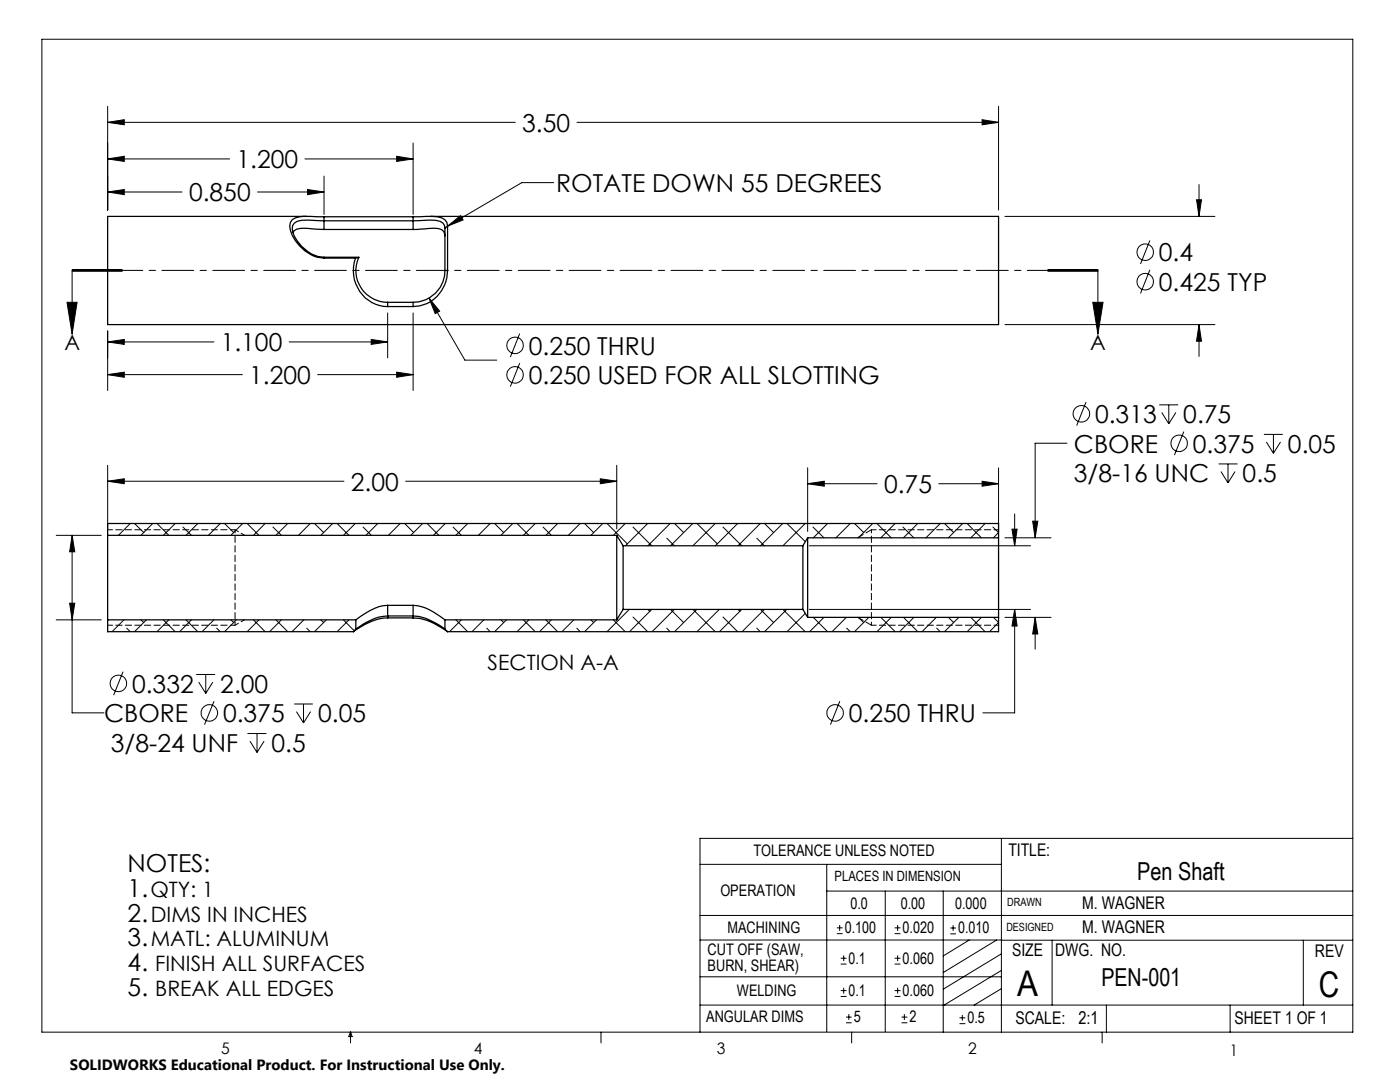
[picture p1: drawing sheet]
<svg xmlns="http://www.w3.org/2000/svg" width="279mm" height="216mm" viewBox="0 0 279 216" stroke-linecap="round" stroke-linejoin="round" font-family="sans-serif">
<g fill="none" stroke="#000" stroke-width=".2">
<path d="M8.4 7.8h261.6v198.2h-261.6zM21.5 24.4l3.3-.5v1zM21.5 38.3l3.3-.5v1zM21.5 31.7l3.3-.5v1zM21.5 21.2v20.7M21.5 24.4h81.3M21.5 38.3h14.8M21.5 31.7h24.3M51.4 38.3h13.3M60.9 31.7h21.5M61.4 37.8l3.3 .5-3.3 .5zM64.7 35.1v7.7"/>
<path d="M79.2 31.2l3.2 .5-3.2 .5zM82.4 28.5v14.3M110.5 36.4h-6.4l-14.8 8.7M115.1 24.4h84.2M196 23.9l3.3 .5-3.3 .5zM199.3 21.2v20.7M238.8 39.9h1l-.5 3.3zM239.3 36.8v6.4M14.4 54v12.7M14.4 54.1h10zM14.4 54h10M14.4 53.8h10"/>
<path d="M85.6 59.5l2.1 2.6-.8 .5zM85.6 59.5l7.2 12.4h6.3M89.3 45.1l2.6-2.1 .5 .9zM200.6 43.2h41.9M209.1 54h10M209.1 53.8h10M209.1 54.1h10M219.1 54v12.7M229.5 48l-1.9 4.7M229.5 53.8l-1.9 4.8M13.4 60.3h2l-1 6.4zM21.5 68.2l3.3-.5v1z"/>
<path d="M21.5 74.8l3.3-.5v1zM21.5 66v11.9M21.5 68.2h21.2M21.5 74.8h26.9M57.7 68.2h19.7M63.4 74.8h19M74.1 67.7l3.3 .5-3.3 .5zM77.4 62.4v9M79.2 74.3l3.2 .5-3.2 .5zM82.4 62.4v15.5M103.7 66.6l-1.9 4.7M103.7 72.5l-1.9 4.7"/>
<path d="M200.6 64.8h41.9M218.1 60.3h2l-1 6.4zM239.3 64.8l.5 3.3h-1zM239.3 64.8v6.3M21.5 96l3.3-.5v1zM21.5 92.9v12.7M21.5 96h47.2M81 96h42.1M119.8 95.5l3.3 .5-3.3 .5zM123.1 92.9v12.7M161.2 96.5l3.3-.5v1zM161.2 93.3v12.7"/>
<path d="M161.2 96.5h13.8M187.4 96.5h11.9M196 96l3.3 .5-3.3 .5zM199.3 93.3v12.7M212.9 88.4h-6.3v18.9M216.7 80.2l-1.8 4.7M231.4 80.8h3.7M231.8 82.3l1.5 2.3M233.3 80.8v3.8M234.7 82.3l-1.4 2.3M236.3 86.1l-1.9 4.7M243.2 92.6h3.8"/>
<path d="M243.7 94.1l1.4 2.2M245.1 92.6v3.7M246.5 94.1l-1.4 2.2M252.2 86.7h3.8M252.7 88.2l1.4 2.3M254.1 86.7v3.8M255.6 88.2l-1.5 2.3M11.2 106.8h9M14.4 106.8l.5 3.3h-1zM14.4 106.8v35.4h6.3M21.5 104.5h.1M26 104.5l-2.4 2.3"/>
<path d="M26.8 104.5l1.9 1.8M30.5 104.5l-2.4 2.3M31.3 104.5l2.4 2.3M35 104.5l-2.4 2.3M36.5 105.2l1.7 1.6M39.5 104.5l-2.4 2.3M44 104.5l-2.4 2.3M44.8 104.5l1.8 1.8M48.4 104.5l-2.3 2.3M49.3 104.5l2.4 2.3M52.9 104.5l-2.3 2.3M54.5 105.2l1.7 1.6"/>
<path d="M57.4 104.5l-2.3 2.3M61.9 104.5l-2.4 2.3M62.8 104.5l1.8 1.8M66.4 104.5l-2.4 2.3M67.3 104.5l2.3 2.3M70.9 104.5l-2.4 2.3M72.5 105.2l1.6 1.6M75.4 104.5l-2.4 2.3M79.9 104.5l-2.4 2.3M80.8 104.5l1.8 1.8M84.3 104.5l-2.3 2.3M85.2 104.5l2.4 2.3"/>
<path d="M88.9 104.5l-2.4 2.3M90.4 105.2l1.7 1.6M93.3 104.5l-2.3 2.3M97.8 104.5l-2.3 2.3M98.7 104.5l1.8 1.8M102.3 104.5l-2.3 2.3M103.2 104.5l2.4 2.3M106.8 104.5l-2.3 2.3M108.4 105.2l1.6 1.6M111.3 104.5l-2.4 2.3M115.8 104.5l-2.4 2.3M116.7 104.5l1.8 1.8"/>
<path d="M120.3 104.5l-2.4 2.3M121.1 104.5l4.1 4M124.8 104.5l-2.4 2.3M126.3 105.2l3.8 3.7M129.3 104.5l-4.5 4.4M133.1 107.4l1.5 1.5M133.7 104.5l-4.4 4.4M134.6 104.5l1.8 1.8M138.3 104.5l-4.5 4.4M139.1 104.5l4.1 4M142.7 104.5l-4.4 4.4M144.3 105.2l3.7 3.7"/>
<path d="M147.2 104.5l-4.4 4.4M151 107.4l1.5 1.5M151.7 104.5l-4.4 4.4M152.6 104.5l1.8 1.8M156.2 104.5l-4.4 4.4M157.1 104.5l3.6 3.6M160.7 104.5l-4.5 4.4M161.5 108.9h44.2M162.2 105.2l2.2 2.1M165.2 104.5l-2.9 2.8M169.7 104.5l-2.9 2.8M170.5 104.5l1.9 1.8"/>
<path d="M174.2 104.5l-2.9 2.8M175 104.5l2.9 2.8M178.6 104.5l-2.8 2.8M180.2 105.2l2.2 2.1M183.2 104.5l-2.9 2.8M187.6 104.5l-2.8 2.8M188.5 104.5l1.8 1.8M192.1 104.5l-2.8 2.8M193 104.5l2.9 2.8M196.6 104.5l-2.9 2.8M198.2 105.2l1.1 1.1-1 1M200.6 107.3h9.2"/>
<path d="M202 105.6h1l-.5 3.3zM202.5 102.6v6.3M206.1 104h1l-.5 3.3zM11.2 123.7h9M13.9 120.4h1l-.5 3.3zM21.5 126h.1M24.6 134l-1.9 4.7M24.7 123.7l-2.3 2.3M25.3 125.3l.7 .7M28.1 123.7l.6 .5M29.2 123.7l-2.4 2.3M32.6 123.7l2.4 2.3"/>
<path d="M33.7 123.7l-2.4 2.3M37.1 123.7l2.4 2.3M38.2 123.7l-2.4 2.3M39.2 134.6h3.7M39.7 136.1l1.4 2.3M41.1 134.6v3.8M42.5 136.1l-1.4 2.3M42.7 123.7l-2.4 2.3M42.7 139.9l-1.9 4.7M43.3 125.3l.7 .7M46.1 123.7l.5 .5M47.2 123.7l-2.4 2.3"/>
<path d="M50.6 123.7l2.3 2.3M51.7 123.7l-2.4 2.3M55.1 123.7l2.3 2.3M56.2 123.7l-2.4 2.3M60.6 123.7l-2.3 2.3M61.2 125.3l.7 .7M64 123.7l.6 .5M65.1 123.7l-2.3 2.3M68.5 123.7l2.2 2.1M69.6 123.7l-2.3 2.3M91 123.7l2.3 2.3M92.1 123.7l-2.4 2.3"/>
<path d="M96.6 123.7l-2.4 2.3M97.2 125.3l.6 .7M100 123.7l.5 .5M101.1 123.7l-2.4 2.3M104.5 123.7l2.3 2.3M105.6 123.7l-2.4 2.3M108.9 123.7l2.4 2.3M110 123.7l-2.3 2.3M114.5 123.7l-2.4 2.3M115.1 125.3l.7 .7M117.9 123.7l.6 .5M119 123.7l-2.3 2.3"/>
<path d="M122.4 123.7l2.4 2.3M125.6 121.6l-4.5 4.4M126.3 123.1l3 2.9M129.3 121.6l.4 .4M130.1 121.6l-4.5 4.4M133.1 125.3l.6 .7M133.8 121.6l2.6 2.6M134.6 121.6l-4.5 4.4M138.3 121.6l4.4 4.4M139.1 121.6l-4.5 4.4M143.5 121.6l-4.4 4.4M144.3 123.1l2.9 2.9"/>
<path d="M147.3 121.6l.4 .4M148 121.6l-4.4 4.4M151 125.3l.7 .7M151.8 121.6l2.6 2.6M152.5 121.6l-4.4 4.4M156.2 121.6l4.5 4.4M157 121.6l-4.4 4.4M160.7 122.4l-3.6 3.6M161.5 121.6h44.2M162.3 123.2l2.9 2.8M164.4 123.2l-2.8 2.8M167.6 139.9l-1.9 4.7"/>
<path d="M168.9 123.2l-2.8 2.8M169 125.3l.7 .7M171.3 123.2l1.1 1M173.4 123.2l-2.9 2.8M175.8 123.2l2.8 2.8M177.9 123.2l-2.9 2.8M180.3 123.2l2.9 2.8M182.4 123.2l-2.9 2.8M186.9 123.2l-2.9 2.8M186.9 125.3l.7 .7M189.3 123.2l1 1M191.3 123.2l-2.8 2.8"/>
<path d="M193.7 123.2l2.9 2.8M195.9 123.2l-2.9 2.8M198.3 123.2l1 1-1.8 1.8M200.6 123.2h9.2M202.5 121.6l.5 3.3h-1zM202.5 121.6v20.6h-6.4M206.6 123.2l.5 3.3h-1zM206.6 123.2v6.3M49.4 146.4h3.8M49.9 147.9l1.4 2.2M51.3 146.4v3.7M52.7 147.9l-1.4 2.2"/>
<path d="M58.7 140.5h3.7M59.2 142l1.4 2.3M60.6 140.5v3.8M62 142l-1.4 2.3M139.7 172.5h60.1M165 177.8h105M165 172.5v33.3M176.7 177.8v28M188.2 177.8v28.2M199.8 167.3v38.7M270 167.3h-130.3v38.7M139.7 182.7h130.3"/>
<path d="M139.7 187.6h60.2M139.7 194.9h60.1M167 186.3h1.2M167 185.1h1.2M167.6 184.6v1.1M167.8 198.8h1.1M167.8 197.7h1.1M167.8 192.4h1.1M167.8 191.2h1.1M168.4 190.6v1.2M168.4 197.1v1.2M178.5 198.8h1.2"/>
<path d="M178.5 197.7h1.2M178.5 192.4h1.2M178.5 191.2h1.2M178.5 186.3h1.2M178.5 185.1h1.2M179.1 184.6v1.1M179.1 190.6v1.2M179.1 197.1v1.2M189.7 185.2h1.1M189.7 186.3h1.1M190.2 184.6v1.1M193.4 187.6l-5.2 3.1"/>
<path d="M198.9 187.6l-10.7 6.5M199.8 187.6h70.2M199.8 197.3l-5.4 3.3M199.8 193.6l-11.6 7.1M199.8 190.3l-11.6 7.1M210 187.6v13M260.1 187.6v13M70 206v2.1M70 206l.3 .8h-.7zM119.9 206v2.1M139.7 200.6h130.3M168.8 204.1h1.2"/>
<path d="M168.8 203h1.2M169.4 202.4v1.1M170 206v2.1M179.9 204.1h1.2M179.9 203h1.2M180.5 202.4v1.1M191.5 204.3h1.2M191.5 203.1h1.2M192.1 202.5v1.2M220 206v2.1M220.8 200.6v5.4M245.5 200.6v5.4"/>
<circle cx="228.5" cy="50.3" r="1.65"/>
<circle cx="228.5" cy="56.2" r="1.65"/>
<circle cx="102.8" cy="68.9" r="1.65"/>
<circle cx="102.8" cy="74.8" r="1.65"/>
<circle cx="215.8" cy="82.6" r="1.65"/>
<circle cx="235.3" cy="88.5" r="1.65"/>
<circle cx="23.6" cy="136.4" r="1.65"/>
<circle cx="41.8" cy="142.3" r="1.65"/>
<circle cx="166.7" cy="142.3" r="1.65"/>
</g>
<path d="M219.1 54h-204.7" fill="none" stroke="#000" stroke-width=".2" stroke-dasharray="6.3 1.3 1.3 1.3" stroke-dashoffset="2.4"/>
<path d="M173.9 105.7v19.1M46.9 124.8v-19.1" fill="none" stroke="#000" stroke-width=".2" stroke-dasharray="1.3 .6" stroke-dashoffset=".6"/>
<path d="M21.5 105.7h25.4M199.3 105.7h-25.4M21.5 124.8h25.4M199.3 124.8h-25.4" fill="none" stroke="#000" stroke-width=".2" stroke-dasharray="1.3 .6" stroke-dashoffset=".3"/>
<path d="M173.9 105.7l-2.7 1.6M173.9 124.8l-2.7-1.6" fill="none" stroke="#000" stroke-width=".2" stroke-dasharray="1.3 .6"/>
<path d="M46.9 105.7l1.9 1.1M46.9 124.8l1.9-1.1" fill="none" stroke="#000" stroke-width=".2" stroke-dasharray="1.3 .6" stroke-dashoffset=".5"/>
<g fill="#000">
<path d="M89.3 45.1l2.6-2.1 .5 .9z"/>
<path d="M21.5 24.4l3.3-.5v1zM196 23.9l3.3 .5-3.3 .5zM238.8 39.9h1l-.5 3.3zM239.3 64.8l.5 3.3h-1zM61.4 37.8l3.3 .5-3.3 .5zM21.5 38.3l3.3-.5v1zM79.2 31.2l3.2 .5-3.2 .5zM21.5 31.7l3.3-.5v1zM74.1 67.7l3.3 .5-3.3 .5zM21.5 68.2l3.3-.5v1zM79.2 74.3l3.2 .5-3.2 .5zM21.5 74.8l3.3-.5v1zM85.6 59.5l1.3 3.1 .8-.5zM21.5 96l3.3-.5v1zM119.8 95.5l3.3 .5-3.3 .5zM161.2 96.5l3.3-.5v1zM196 96l3.3 .5-3.3 .5zM206.6 123.2l.5 3.3h-1zM206.1 104h1l-.5 3.3zM202 105.6h1l-.5 3.3zM202.5 121.6l.5 3.3h-1zM14.4 106.8l.5 3.3h-1zM13.9 120.4h1l-.5 3.3z"/>
<path d="M218.1 60.3h2l-1 6.4zM13.4 60.3h2l-1 6.4z"/>
</g>
<g fill="none" stroke="#000" stroke-width=".25">
<path d="M61.2 43.2h-39.7v21.6h177.8v-21.6h-113.4M64.7 45.8l-3.2-.2a4 4 0 0 0-2.8 .4l-.2 .4M64.7 43.3l-3.5-.1a4 4 0 0 0-3.1 .9 2.71 2.71 0 0 0 .2 2.9 7.8 7.8 0 0 0 6.4 4.5M64.7 43.3v2.5M64.7 51.3v.2M64.7 43.3h17.7M64.7 51.5h6.2M64.7 51.3l6.9 .1M64.7 45.8h17.7M70.9 51.5a7.2 7.2 0 0 0 6.5 9.7M71.6 51.4a6.4 6.4 0 0 0 5.8 8.9M71.6 51.4l-.7 .1"/>
<path d="M82.4 43.3l2.1-.1a10.9 10.9 0 0 1 3.6 .3l.7 .3 .4 .6 .1 .7M82.4 45.8l3.3-.2a3.5 3.5 0 0 1 2.8 .6l.3 .9M82.4 43.3v2.5M88.8 45.5a1.64 1.64 0 0 0-1.9-1.5h-23.4a12.4 12.4 0 0 0-4.2 .2 1.51 1.51 0 0 0-.9 2 7.4 7.4 0 0 0 6.3 5.1M88.8 54a6.3 6.3 0 0 1-6.4 6.3M88.8 45.5v8.5M88.8 54h.5M89.3 54a7.1 7.1 0 0 1-6.9 7.2M89.3 45.1v8.9M89.3 45.1l-.5 .4M77.4 61.2h5M77.4 60.3v.9"/>
<path d="M77.4 60.3h5M82.4 60.3v.9M21.5 106.8v16.9M21.5 106.8h101.6M21.5 106.8v-2.3h177.8v2.8M123.1 106.8v16.9M123.1 106.8l1.3 2.1M124.4 108.9v12.7M124.4 108.9h35.8M160.2 108.9v12.7M161.2 107.3v15.9M161.2 107.3l-1 1.6"/>
<path d="M161.2 107.3h38.1M199.3 107.3v15.9M21.5 123.7h49.5M21.5 123.7v2.3h49M71 125.5l.2-.1a12 12 0 0 1 6.2-2.5h5a12.5 12.5 0 0 1 6.4 2.7M71 125.5l-.5 .5M71 123.7v1.8M77.4 120.8a11.6 11.6 0 0 0-6.1 2.7l-.3 .2M77.4 123.3a13.2 13.2 0 0 0-6.9 2.7M77.4 120.8v2.5M77.4 120.8h5M77.4 123.3h5"/>
<path d="M82.4 120.8a12.4 12.4 0 0 1 6.4 2.9M82.4 123.3a12.9 12.9 0 0 1 6.8 2.6l.1 .1M82.4 120.8v2.5M88.8 123.7h34.3M88.8 123.7v1.9M88.8 125.6l.5 .4M124.4 121.6l-1.3 2.1M124.4 121.6h35.8M160.2 121.6l1 1.6M161.2 123.2h38.1M199.3 123.2v2.8h-110"/>
</g>
<g font-size="7.1">
<text x="203" y="198.7">A</text>
<text x="263.2" y="198.9">C</text>
</g>
<g font-size="4.9">
<text x="104.2" y="26.3">3.50</text>
<text x="47.2" y="33.6">1.200</text>
<text x="37.7" y="40.2">0.850</text>
<text x="111" y="38.3">ROTATE DOWN 55 DEGREES</text>
<text x="231.3" y="52.2">0.4</text>
<text x="231.3" y="58.1">0.425 TYP</text>
<text x="44.1" y="70.1">1.100</text>
<text x="105.5" y="70.8">0.250 THRU</text>
<text x="49.7" y="76.6">1.200</text>
<text x="105.5" y="76.7">0.250 USED FOR ALL SLOTTING</text>
<text x="218.5" y="84.4">0.313</text>
<text x="236.2" y="84.4">0.75</text>
<text x="214.3" y="90.3">CBORE</text>
<text x="238.1" y="90.3">0.375</text>
<text x="257" y="90.3">0.05</text>
<text x="70" y="97.9">2.00</text>
<text x="176.4" y="98.4">0.75</text>
<text x="214.3" y="96.2">3/8-16 UNC</text>
<text x="248" y="96.2">0.5</text>
<text x="26.4" y="138.2">0.332</text>
<text x="44" y="138.2">2.00</text>
<text x="20.8" y="144.1">CBORE</text>
<text x="22.1" y="150">3/8-24 UNF</text>
<text x="44.5" y="144.1">0.375</text>
<text x="54.2" y="150">0.5</text>
<text x="63.5" y="144.1">0.05</text>
<text x="169.4" y="144.1">0.250 THRU</text>
<text x="25.5" y="174">NOTES:</text>
<text x="25.5" y="178.9">1.</text>
<text x="226.9" y="175.7">Pen Shaft</text>
<text x="25.5" y="183.9">2.</text>
<text x="25.5" y="188.8">3.</text>
<text x="25.5" y="193.8">4.</text>
<text x="219.8" y="196.7">PEN-001</text>
<text x="25.5" y="198.7">5.</text>
</g>
<g font-size="4.2">
<text x="12.8" y="69.9">A</text>
<text x="217.6" y="69.9">A</text>
<text x="97.3" y="133.6">SECTION A-A</text>
<text x="30" y="178.9">QTY: 1</text>
<text x="30.1" y="183.9">DIMS IN INCHES</text>
<text x="30.1" y="188.8">MATL: ALUMINUM</text>
<text x="31" y="193.8">FINISH ALL SURFACES</text>
<text x="31" y="198.7">BREAK ALL EDGES</text>
</g>
<g font-size="3.5">
<text x="201.2" y="170.7">TITLE:</text>
<text x="216" y="181.4">M. WAGNER</text>
<text x="202" y="190.8">SIZE</text>
<text x="210.6" y="190.8">DWG. NO.</text>
<text x="216" y="186.2">M. WAGNER</text>
<text x="262.4" y="190.9">REV</text>
<text x="202.7" y="204.4">SCALE:</text>
<text x="215.2" y="204.4">2:1</text>
<text x="246.4" y="204.4">SHEET 1 OF 1</text>
</g>
<g font-size="3.2">
<text x="150.4" y="170.8">TOLERANCE UNLESS NOTED</text>
<text x="143.8" y="178.9">OPERATION</text>
<text x="169.7" y="181.4">0.0</text>
<text x="179.8" y="181.4">0.00</text>
<text x="190.6" y="181.4">0.000</text>
<text x="141.2" y="190.6">CUT OFF (SAW,</text>
<text x="145.2" y="186.2">MACHINING</text>
<text x="168.6" y="186.2">0.100</text>
<text x="180.1" y="186.2">0.020</text>
<text x="191.2" y="186.2">0.010</text>
<text x="141.2" y="193.8">BURN, SHEAR)</text>
<text x="169.4" y="192.3">0.1</text>
<text x="180.1" y="192.3">0.060</text>
<text x="147.1" y="198.7">WELDING</text>
<text x="169.4" y="198.7">0.1</text>
<text x="180.1" y="198.7">0.060</text>
<text x="140.9" y="204">ANGULAR DIMS</text>
<text x="170.4" y="204">5</text>
<text x="181.5" y="204">2</text>
<text x="193.1" y="204.2">0.5</text>
<text x="44.2" y="210.4">5</text>
<text x="94.6" y="210.3">4</text>
<text x="143.1" y="210.4">3</text>
<text x="193.2" y="210.3">2</text>
<text x="245.4" y="210.6">1</text>
</g>
<text font-size="3" x="14" y="213.5">SOLIDWORKS Educational Product. For Instructional Use Only.</text>
<text font-size="2.8" x="166.6" y="175.7">PLACES IN DIMENSION</text>
<g font-size="2.3">
<text x="200.8" y="185.7">DESIGNED</text>
<text x="201" y="180.9">DRAWN</text>
</g>
</svg>
